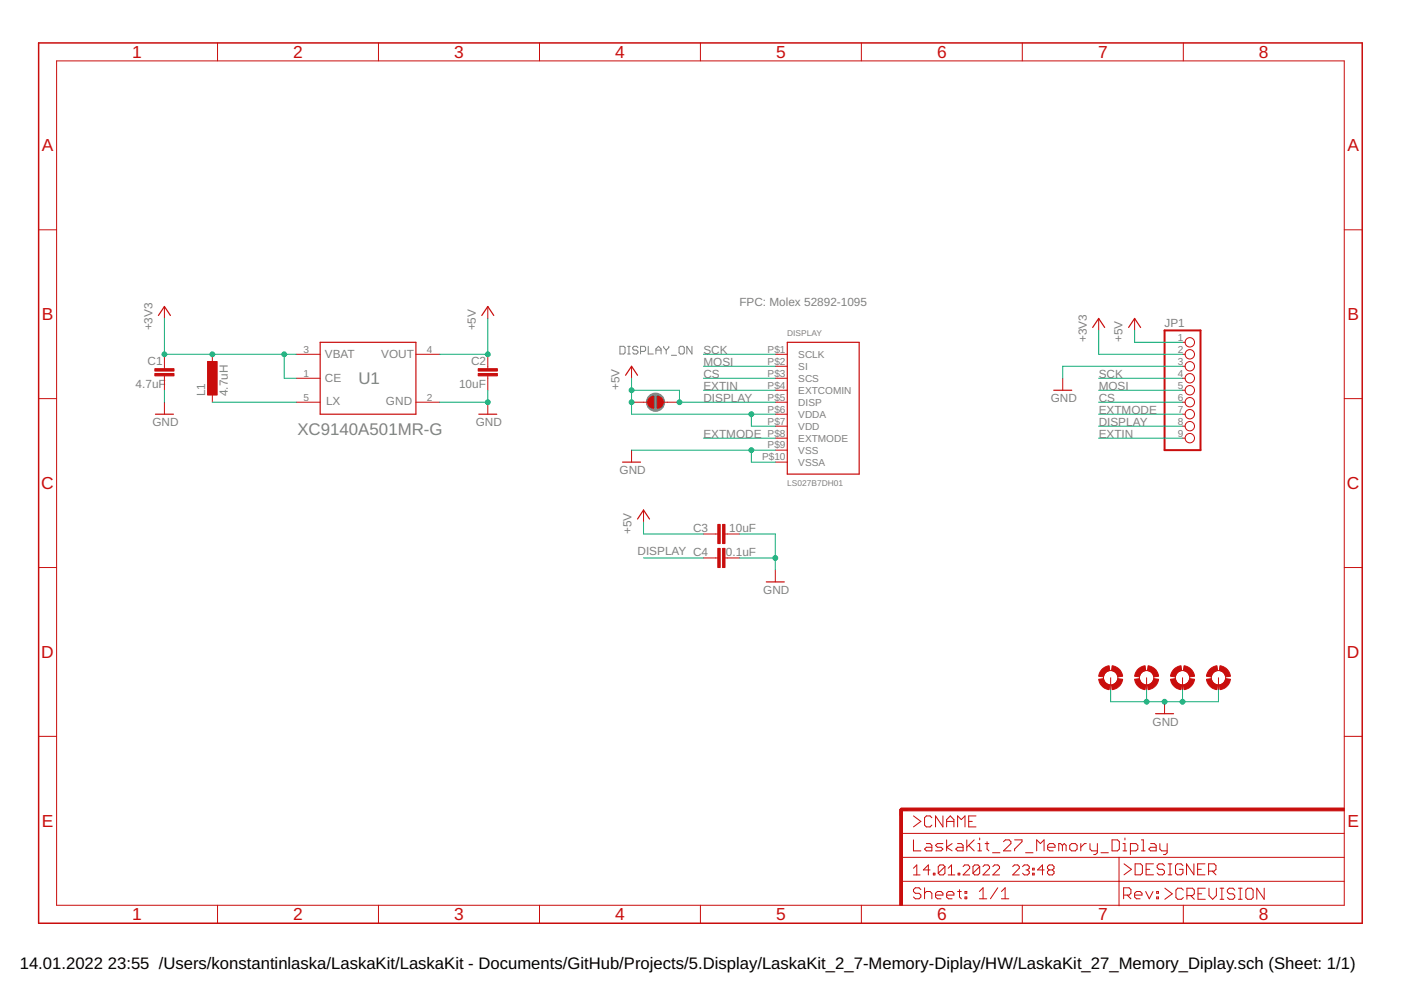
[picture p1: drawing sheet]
<svg xmlns="http://www.w3.org/2000/svg" width="297mm" height="210mm" viewBox="0 0 297 210" stroke-linecap="round" stroke-linejoin="round" font-family="sans-serif">
<circle cx="139" cy="85.3" r="1.93" fill="#808080" stroke="#808080" stroke-width=".21"/>
<g fill="none" stroke="#808080" stroke-width=".21">
<path d="M131.4 73.4h.8l.3 .3v1.1l-.3 .3h-.8zM133.1 75.1h.5M133.1 73.4h.5M133.3 73.4v1.7M135.3 73.7l-.3-.3h-.6l-.2 .3v.3l.2 .2h.6l.3 .3v.3l-.3 .3h-.6l-.2-.3M135.8 74.5h.8l.3-.3v-.5l-.3-.3h-.8v1.7M137.4 73.4v1.7h1.1M139.1 74.2h1.1M139.1 75.1v-1.1l.5-.6 .6 .6v1.1M140.7 73.4v.3l.5 .5M141.2 74.2v.9M141.8 73.4v.3l-.6 .5"/>
<path d="M142.3 75.3h1.1M144.3 73.4h.5l.3 .3v1.1l-.3 .3h-.5l-.3-.3v-1.1zM146.7 73.4v1.7l-1.1-1.7v1.7"/>
</g>
<g fill="none" stroke="#c90d0c" stroke-width=".25">
<path d="M33.6 66.9l1.3-1.9 1.2 1.9M67.9 72.6h20.3v15.2h-20.3zM102.2 66.9l1.2-1.9 1.3 1.9M132.6 79.6l1.3-1.9 1.3 1.9M166.9 72.6h15.3v27.9h-15.3zM231.7 69.4l1.2-1.9 1.3 1.9M239.3 69.4l1.3-1.9 1.2 1.9M33 87.8h3.8M101.5 87.8h3.8M132 98h3.8M223.4 82.7h3.8M135.2 110l1.2-1.9 1.3 1.9"/>
<path d="M162.5 123.4h3.8M245 151.3h3.8"/>
</g>
<g fill="none" stroke="#c90d0c" stroke-width=".21">
<path d="M12 12.9h273v179h-273zM46.1 9.1v3.8M80.2 9.1v3.8M114.4 9.1v3.8M148.5 9.1v3.8M182.6 9.1v3.8M216.7 9.1v3.8M250.9 9.1v3.8M8.2 48.7h3.8M285 48.7h3.8M34.9 65v2.5M34.9 75.1v3.1"/>
<path d="M34.9 79.7v3M45 75.1v2.6M62.8 75.1h5.1M88.2 75.1h5.1M103.4 65v2.5M103.4 75.1v3.1M103.4 79.7v3M133.9 77.7v2.5M164.4 75.1h2.5M164.4 77.7h2.5M232.9 67.5v2.6M240.6 67.5v2.6"/>
<path d="M250.7 75.1h.6M250.7 77.7h.6M250.7 72.6h.6M8.2 84.5h3.8M34.9 85.3v2.5M45 82.7v2.6M62.8 85.3h5.1M62.8 80.2h5.1M88.2 85.3h5.1M103.4 85.3v2.5M133.9 85.3h3.4M133.9 95.4v2.6"/>
<path d="M140.6 85.3h3.5M164.4 85.3h2.5M164.4 82.7h2.5M164.4 92.9h2.5M164.4 80.2h2.5M164.4 90.4h2.5M164.4 87.8h2.5M164.4 95.4h2.5M164.4 98h2.5M225.3 80.2v2.5M250.7 85.3h.6M250.7 82.7h.6"/>
<path d="M250.7 92.9h.6M250.7 80.2h.6M250.7 90.4h.6M250.7 87.8h.6M285 84.5h3.8M136.4 108.1v2.6M149.1 113.2h3.1M149.1 118.3h3.1M153.7 113.2h3.1M153.7 118.3h3.1M8.2 120.3h3.8M164.4 120.8v2.6"/>
<path d="M285 120.3h3.8M8.2 156.1h3.8M235.5 143.7v2.5M243.1 143.7v2.5M246.9 148.8v2.5M250.7 143.7v2.5M258.3 143.7v2.5M285 156.1h3.8M191.1 176.7h93.9M193.7 178.1v2.3h1.5M193.7 173l1.5 1.2-1.5 1.1M196.4 178.9h.8l.4 .3v1.2h-1.2l-.4-.4 .4-.4h1.2"/>
<path d="M197.6 173.4l-.4-.4h-.8l-.4 .4v1.5l.4 .4h.8l.4-.4M199.9 173v2.3l-1.5-2.3v2.3M199.9 178.9h-1.1l-.4 .3 .4 .4h.7l.4 .4-.4 .4h-1.1M200.7 175.3v-1.5l.8-.8 .7 .8v1.5M200.7 178.1v2.3M200.7 174.2h1.5M201.9 178.9l-1.2 .7 1.2 .8M203 175.3v-2.3l.8 .8 .8-.8v2.3M203 178.9h.8l.4 .3v1.2h-1.2l-.4-.4 .4-.4h1.2M205 178.1v2.3M205.4 174.2h.7M205.4 179.2l1.1 1.2"/>
<path d="M206.5 178.1l-1.5 1.5M206.9 173h-1.5v2.3h1.5M207.3 178.9h.4v1.5M207.7 177.7v.4M208.9 178.9h.8M209.3 178.5v1.5l.4 .4M212.8 178.5l.4-.4h.8l.3 .4v.4l-1.5 1.5h1.5M215.1 178.1h1.6v.4l-1.6 1.5v.4M222.1 179.6h1.6v-.4l-.4-.3h-.8l-.4 .3v.8l.4 .4h.8M225.3 179.2l-.4-.3h-.4v1.5M225.3 179.2v1.2M225.3 179.2l.3-.3 .4 .3v1.2"/>
<path d="M226.8 179.2l.4-.3h.8l.4 .3v.8l-.4 .4h-.8l-.4-.4zM229.2 178.9v1.5M230.3 178.9h-.4l-.7 .7M231.1 178.9v1.1l.4 .4h1.2M232.7 178.9v1.9l-.4 .4h-.4M235.8 178.1h1.1l.4 .4v1.5l-.4 .4h-1.1zM238.1 178.9h.4v1.5M238.5 177.7v.4M242 178.1h.4v2.3M243.9 178.9h.8l.4 .3v1.2h-1.2l-.3-.4 .3-.4h1.2M245.9 178.9v1.1l.4 .4h1.2M247.5 178.9v1.9l-.4 .4h-.4"/>
<path d="M46.1 191.9v3.8M80.2 191.9v3.8M114.4 191.9v3.8M148.5 191.9v3.8M182.6 191.9v3.8M191.1 186.9h93.9M191.1 181.8h93.9M193.7 184.1l.7-.7v2.1M193.7 185.5h1.4M195.2 188.6l-.3-.4h-.8l-.4 .4v.4l.4 .4h.8l.3 .4v.4l-.3 .4h-.8l-.4-.4M196 189.4l.4-.4h.8l.4 .4v1.2M196 188.2v2.4"/>
<path d="M197.2 184.4h-1.4l1-1v2.1M197.9 185.1h.3v.4h-.3zM198.4 189.8h1.5v-.4l-.4-.4h-.7l-.4 .4v.8l.4 .4h.7M200.3 183.7l-.3-.3h-.7l-.4 .3v1.4M200.3 183.7v1.4l-.3 .4h-.7l-.4-.4M200.3 183.7l-1.4 1.4M200.7 189.8h1.5v-.4l-.3-.4h-.8l-.4 .4v.8l.4 .4h.8M201 185.5h1.4M201 184.1l.7-.7v2.1M203 189h.8M203.1 185.1h.4v.4h-.4zM203.4 188.6v1.6l.4 .4"/>
<path d="M204.2 183.7l.3-.3h.8l.3 .3v.4l-1.4 1.4h1.4M204.6 189h.4v.4h-.4zM204.6 190.2h.4v.4h-.4zM207.3 180.4h.8M207.6 190.6h1.6M207.6 189l.8-.8v2.4M207.7 183.7v1.4l-.4 .4h-.6l-.4-.4M207.7 183.7l-.4-.3h-.6l-.4 .3v1.4M207.7 183.7l-1.4 1.4M208.4 183.7l.3-.3h.8l.3 .3v.4l-1.4 1.4h1.4M210.4 180.8h1.6M210.5 183.7l.4-.3h.7l.3 .3v.4l-1.4 1.4h1.4"/>
<path d="M211.5 188.2l-1.5 2.4M212.3 190.6h1.6M212.3 189l.8-.8v2.4M214.7 183.7l.4-.3h.7l.3 .3v.4l-1.4 1.4h1.4M216.7 191.9v3.8M216.8 183.7l.4-.3h.7l.3 .3v.4l-.3 .3M217.4 180.8h1.6M217.5 184.4h.4M217.9 184.4l.3 .4v.3l-.3 .4h-.7l-.4-.4M218.9 185.1h.4v.4h-.4zM218.9 184.1h.4v.3h-.4zM219.8 180.4v-2.3l.8 .8 .8-.8v2.3"/>
<path d="M221.4 184.4h-1.4l1-1v2.1M222.4 184.4l-.3 .4v.3l.3 .4h.7l.4-.4v-.3l-.4-.4M222.4 184.4h.7M222.4 184.4l-.3-.3v-.4l.3-.3h.7l.4 .3v.4l-.4 .3M233.4 180.8h1.6M237.3 181.8v10.2M238.1 180.4h.8M238.2 189.8h1.2l.4-.4v-.8l-.4-.4h-1.2v2.4M238.3 183.2l1.6 1.1-1.6 1.2M239 189.8l.8 .8M239.7 180.4h1.1l.4-.4v-.8l-.4-.3h-1.1v2.3M240.6 189.8h1.5v-.4l-.4-.4h-.7l-.4 .4v.8l.4 .4h.7"/>
<path d="M240.7 183.2h1.1l.4 .3v1.6l-.4 .4h-1.1zM242 180.4h.8M242.9 189l.8 1.6 .8-1.6M243 184.3h.8M244.6 183.2h-1.6v2.3h1.6M245.2 189h.4v.4h-.4zM245.2 190.2h.4v.4h-.4zM246.9 183.5l-.4-.3h-.8l-.4 .3v.4l.4 .4h.8l.4 .4v.4l-.4 .4h-.8l-.4-.4M247 188.3l1.5 1.2-1.5 1.2M247.7 185.5h.8M247.7 183.2h.8M248.1 183.2v2.3"/>
<path d="M250.8 183.5l-.4-.3h-.8l-.4 .3v1.6l.4 .4h.8l.4-.4v-.8h-.8M250.9 188.7l-.4-.4h-.8l-.4 .4v1.6l.4 .4h.8l.4-.4M250.9 191.9v3.8M251.7 189.9h1.1l.4-.4v-.8l-.4-.4h-1.1v2.4M252.4 189.9l.8 .8M253.1 183.2v2.3l-1.5-2.3v2.3M253.9 184.3h.8M254 189.5h.8M255.5 183.2h-1.6v2.3h1.6M255.5 188.3h-1.5v2.4h1.5M256.2 184.7h1.2l.4-.4v-.8l-.4-.3h-1.2v2.3M256.3 188.3v1.6l.8 .8 .8-.8v-1.6"/>
<path d="M257 184.7l.8 .8M258.7 188.3h.8M258.7 190.7h.8M259.1 188.3v2.4M261.8 188.7l-.4-.4h-.8l-.4 .4v.4l.4 .4h.8l.4 .4v.4l-.4 .4h-.8l-.4-.4M262.6 188.3h.8M262.6 190.7h.8M263 188.3v2.4M264.5 188.3h.8l.4 .4v1.6l-.4 .4h-.8l-.4-.4v-1.6zM268 188.3v2.4l-1.5-2.4v2.4"/>
<circle cx="252.3" cy="75.1" r=".99"/>
<circle cx="252.3" cy="77.7" r=".99"/>
<circle cx="252.3" cy="72.6" r=".99"/>
<circle cx="252.3" cy="92.9" r=".99"/>
<circle cx="252.3" cy="90.4" r=".99"/>
<circle cx="252.3" cy="87.8" r=".99"/>
<circle cx="252.3" cy="82.7" r=".99"/>
<circle cx="252.3" cy="85.3" r=".99"/>
<circle cx="252.3" cy="80.2" r=".99"/>
<circle cx="235.5" cy="143.7" r="1.52"/>
<circle cx="243.1" cy="143.7" r="1.52"/>
<circle cx="250.7" cy="143.7" r="1.52"/>
<circle cx="258.3" cy="143.7" r="1.52"/>
</g>
<g fill="#c90d0c" stroke="#c90d0c" stroke-width=".21">
<path d="M248.8 142l.6-.5 1-.3 .1 1-.9 .4-.4 .9-1-.1 .1-.6z" fill-rule="evenodd"/>
<path d="M248.2 144l1-.1 .4 .9 .9 .4-.1 1a2.53 2.53 0 0 1-2.2-2.2z" fill-rule="evenodd"/>
<path d="M250.9 145.2l.9-.4 .4-.9 1.1 .1a2.54 2.54 0 0 1-2.3 2.2z" fill-rule="evenodd"/>
<path d="M251 141.2a2.52 2.52 0 0 1 2.3 2.2l-1.1 .1-.4-.9-.9-.4z" fill-rule="evenodd"/>
<path d="M256.4 142l.6-.5 1-.3 .1 1-.8 .4-.5 .9-1-.1 .1-.6z" fill-rule="evenodd"/>
<path d="M255.8 144l1-.1 .5 .9 .8 .4-.1 1a2.53 2.53 0 0 1-2.2-2.2z" fill-rule="evenodd"/>
<path d="M258.5 145.2l.9-.4 .5-.9 1 .1a2.54 2.54 0 0 1-2.2 2.2z" fill-rule="evenodd"/>
<path d="M258.7 141.2a2.52 2.52 0 0 1 2.2 2.2l-1 .1-.5-.9-.9-.4z" fill-rule="evenodd"/>
<path d="M241.2 142l.6-.5 1-.3 .1 1-.9 .4-.4 .9-1-.1 .1-.6z" fill-rule="evenodd"/>
<path d="M240.6 144l1-.1 .4 .9 .9 .4-.1 1a2.53 2.53 0 0 1-2.2-2.2z" fill-rule="evenodd"/>
<path d="M243.3 145.2l.6-.2a1.4 1.4 0 0 0 .7-1.1l1 .1a2.48 2.48 0 0 1-2.2 2.2z" fill-rule="evenodd"/>
<path d="M243.4 141.2a2.52 2.52 0 0 1 2.2 2.2l-1 .1-.4-.9-.9-.4z" fill-rule="evenodd"/>
<path d="M233.5 142l.7-.5 1-.3 .1 1-.9 .4-.4 .9-1.1-.1 .2-.6z" fill-rule="evenodd"/>
<path d="M232.9 144l1.1-.1 .4 .9 .9 .4-.1 1a2.53 2.53 0 0 1-2.3-2.2z" fill-rule="evenodd"/>
<path d="M235.7 145.2l.6-.2a1.4 1.4 0 0 0 .7-1.1l1 .1a2.48 2.48 0 0 1-2.2 2.2z" fill-rule="evenodd"/>
<path d="M235.8 141.2a2.52 2.52 0 0 1 2.2 2.2l-1 .1-.4-.9-.9-.4z" fill-rule="evenodd"/>
<path d="M139.4 84a1.27 1.27 0 0 1 1.2 1.3 1.27 1.27 0 0 1-1.2 1.3z" fill-rule="evenodd"/>
<path d="M137.6 84.4l1-.4v2.6a1.26 1.26 0 0 1-1.2-.8 1.26 1.26 0 0 1 .2-1.4z" fill-rule="evenodd"/>
</g>
<g fill="#c90d0c" stroke="#c90d0c" stroke-width=".21">
<path d="M190.8 171.6h.5v20.3h-.5z"/>
<path d="M191 171.3h94v.6h-94z"/>
<path d="M44 76.6h2v7.2h-2z"/>
<path d="M101.4 79.2h4.1v.5h-4.1z"/>
<path d="M101.4 78.2h4.1v.5h-4.1z"/>
<path d="M32.8 79.2h4.1v.5h-4.1z"/>
<path d="M32.8 78.2h4.1v.5h-4.1z"/>
<path d="M153.2 111.2h.5v4.1h-.5z"/>
<path d="M152.2 111.2h.5v4.1h-.5z"/>
<path d="M153.2 116.3h.5v4h-.5z"/>
<path d="M152.2 116.3h.5v4h-.5z"/>
</g>
<path d="M192.3 171.6h-1.2v1.3" fill="none" stroke="#c90d0c" stroke-width=".61"/>
<path d="M8.2 9.1h280.6v186.6h-280.6z" fill="none" stroke="#c90d0c" stroke-width=".32"/>
<path d="M246.9 70.1h7.6v25.3h-7.6z" fill="none" stroke="#c90d0c" stroke-width=".42"/>
<g fill="none" stroke="#0dab76" stroke-width=".21">
<path d="M34.9 67.5v7.6h27.9M60.3 75.1v5.1h2.5M103.4 67.5v7.6h-10.1M149.1 77.7h15.3M149.1 75.1h15.3M232.9 70.1v5h17.8M240.6 70.1v2.5h10.1M250.7 77.7h-25.4v2.5M34.9 82.7v2.6M45 85.3h17.8M103.4 82.7v2.6h-10.1M133.9 95.4h30.5"/>
<path d="M133.9 82.7h10.2v2.6h20.3M133.9 80.2v7.6h30.5M149.1 92.9h15.3M149.1 82.7h15.3M149.1 80.2h15.3M159.3 95.4v2.6h5.1M159.3 87.8v2.6h5.1M232.9 85.3h17.8M232.9 92.9h17.8M232.9 87.8h17.8M232.9 82.7h17.8M232.9 80.2h17.8"/>
<path d="M232.9 90.4h17.8M136.4 118.3h12.7M136.4 110.7v2.5h12.7M156.8 118.3h7.6M156.8 113.2h7.6v7.6M235.5 146.2v2.6h22.8v-2.6M243.1 146.2v2.6M250.7 146.2v2.6"/>
</g>
<g fill="#0dab76" stroke="#0dab76" stroke-width=".21">
<circle cx="159.3" cy="95.4" r=".51"/>
<circle cx="103.4" cy="85.3" r=".51"/>
<circle cx="164.4" cy="118.3" r=".51"/>
<circle cx="250.7" cy="148.8" r=".51"/>
<circle cx="243.1" cy="148.8" r=".51"/>
<circle cx="246.9" cy="148.8" r=".51"/>
<circle cx="159.3" cy="87.8" r=".51"/>
<circle cx="133.9" cy="85.3" r=".51"/>
<circle cx="133.9" cy="82.7" r=".51"/>
<circle cx="144.1" cy="85.3" r=".51"/>
<circle cx="103.4" cy="75.1" r=".51"/>
<circle cx="60.3" cy="75.1" r=".51"/>
<circle cx="45" cy="75.1" r=".51"/>
<circle cx="34.9" cy="75.1" r=".51"/>
</g>
<g font-size="3.7" fill="#c90d0c">
<text x="28" y="12.3">1</text>
<text x="62.2" y="12.3">2</text>
<text x="96.3" y="12.3">3</text>
<text x="130.4" y="12.3">4</text>
<text x="164.5" y="12.3">5</text>
<text x="198.7" y="12.3">6</text>
<text x="232.8" y="12.3">7</text>
<text x="266.9" y="12.3">8</text>
<text x="8.9" y="32.1">A</text>
<text x="285.7" y="32.1">A</text>
<text x="8.9" y="67.9">B</text>
<text x="285.7" y="67.9">B</text>
<text x="8.8" y="103.7">C</text>
<text x="285.6" y="103.7">C</text>
<text x="8.8" y="139.5">D</text>
<text x="285.6" y="139.5">D</text>
<text x="8.9" y="175.3">E</text>
<text x="285.7" y="175.3">E</text>
<text x="28" y="195.1">1</text>
<text x="62.2" y="195.1">2</text>
<text x="96.3" y="195.1">3</text>
<text x="130.4" y="195.1">4</text>
<text x="164.5" y="195.1">5</text>
<text x="198.7" y="195.1">6</text>
<text x="232.8" y="195.1">7</text>
<text x="266.9" y="195.1">8</text>
</g>
<g font-size="3.6" fill="#808080">
<text x="76" y="81.5">U1</text>
<text x="63" y="92.1">XC9140A501MR-G</text>
</g>
<g font-size="3.5">
<text x="4.2" y="205.4">14.01.2022</text>
<text x="22.9" y="205.4">23:55 /Users/konstantinlaska/LaskaKit/LaskaKit - Documents/GitHub/Projects/5.Display/LaskaKit_2_7-Memory-Diplay/HW/LaskaKit_27_Memory_Diplay.sch (Sheet: 1/1)</text>
</g>
<g font-size="2.5" fill="#808080">
<text x="156.8" y="65">FPC: Molex 52892-1095</text>
<text x="32.3" y="70.1" transform="rotate(-90 32.3 70.1)">+3V3</text>
<text x="100.9" y="70.1" transform="rotate(-90 100.9 70.1)">+5V</text>
<text x="246.9" y="69.4">JP1</text>
<text x="31.3" y="77.3">C1</text>
<text x="68.9" y="75.9">VBAT</text>
<text x="80.8" y="75.9">VOUT</text>
<text x="99.9" y="77.3">C2</text>
<text x="149.1" y="77.7">MOSI</text>
<text x="149.1" y="75.1">SCK</text>
<text x="230.4" y="72.6" transform="rotate(-90 230.4 72.6)">+3V3</text>
<text x="238" y="72.6" transform="rotate(-90 238 72.6)">+5V</text>
<text x="28.8" y="82.4">4.7uF</text>
<text x="68.9" y="81">CE</text>
<text x="97.3" y="82.4">10uF</text>
<text x="131.4" y="82.7" transform="rotate(-90 131.4 82.7)">+5V</text>
<text x="149.1" y="82.7">EXTIN</text>
<text x="149.1" y="80.2">CS</text>
<text x="232.9" y="82.7">MOSI</text>
<text x="232.9" y="80.2">SCK</text>
<text x="43.5" y="84" transform="rotate(-90 43.5 84)">L1</text>
<text x="48.3" y="84" transform="rotate(-90 48.3 84)">4.7uH</text>
<text x="69.1" y="85.8">LX</text>
<text x="81.8" y="85.8">GND</text>
<text x="149.1" y="85.3">DISPLAY</text>
<text x="222.8" y="85.3">GND</text>
<text x="232.9" y="87.8">EXTMODE</text>
<text x="232.9" y="85.3">CS</text>
<text x="32.3" y="90.4">GND</text>
<text x="100.9" y="90.4">GND</text>
<text x="149.1" y="92.9">EXTMODE</text>
<text x="232.9" y="90.4">DISPLAY</text>
<text x="232.9" y="92.9">EXTIN</text>
<text x="131.4" y="100.5">GND</text>
<text x="133.9" y="113.2" transform="rotate(-90 133.9 113.2)">+5V</text>
<text x="147" y="112.8">C3</text>
<text x="154.6" y="112.8">10uF</text>
<text x="135.2" y="117.7">DISPLAY C4</text>
<text x="153.9" y="117.9">0.1uF</text>
<text x="161.8" y="125.9">GND</text>
<text x="244.4" y="153.8">GND</text>
</g>
<g font-size="2.1" fill="#808080">
<text x="64.3" y="74.8">3</text>
<text x="90.5" y="74.8">4</text>
<text x="162.7" y="74.8">P$1</text>
<text x="162.7" y="77.3">P$2</text>
<text x="169.3" y="75.9">SCLK</text>
<text x="249.7" y="72.2">1</text>
<text x="249.7" y="74.8">2</text>
<text x="249.7" y="77.3">3</text>
<text x="64.3" y="79.9">1</text>
<text x="162.7" y="82.4">P$4</text>
<text x="162.7" y="79.9">P$3</text>
<text x="169.3" y="83.5">EXTCOMIN</text>
<text x="169.3" y="81">SCS</text>
<text x="169.3" y="78.4">SI</text>
<text x="249.7" y="79.9">4</text>
<text x="249.7" y="82.4">5</text>
<text x="64.3" y="84.9">5</text>
<text x="90.5" y="84.9">2</text>
<text x="162.7" y="84.9">P$5</text>
<text x="162.7" y="87.5">P$6</text>
<text x="169.3" y="86">DISP</text>
<text x="169.3" y="88.6">VDDA</text>
<text x="249.7" y="84.9">6</text>
<text x="249.7" y="87.5">7</text>
<text x="162.7" y="92.6">P$8</text>
<text x="162.7" y="90">P$7</text>
<text x="162.7" y="95.1">P$9</text>
<text x="169.3" y="93.7">EXTMODE</text>
<text x="169.3" y="91.1">VDD</text>
<text x="249.7" y="90">8</text>
<text x="249.7" y="92.6">9</text>
<text x="161.6" y="97.6">P$10</text>
<text x="169.3" y="96.2">VSS</text>
<text x="169.3" y="98.7">VSSA</text>
</g>
<g font-size="1.8" fill="#808080">
<text x="166.9" y="71.3">DISPLAY</text>
<text x="166.9" y="103.1">LS027B7DH01</text>
</g>
</svg>
